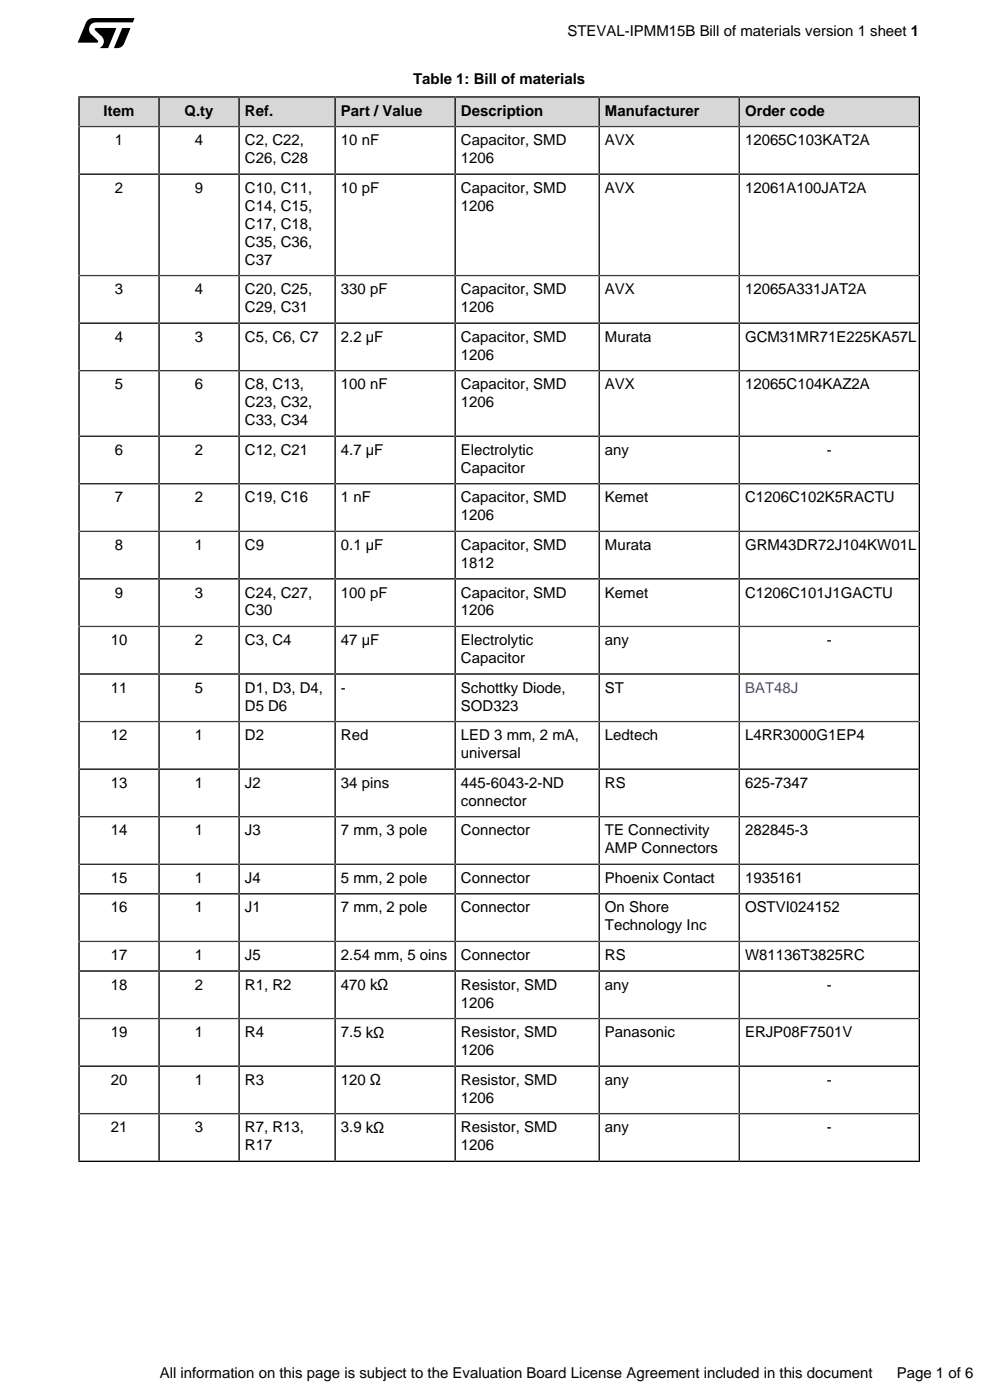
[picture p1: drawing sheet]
<svg xmlns="http://www.w3.org/2000/svg" width="210mm" height="297mm" viewBox="0 0 210 297" stroke-linecap="round" stroke-linejoin="round" font-family="sans-serif">
<path d="M20.2 6h4.5l-1.8 4.2h-1.8a1.56 1.56 0 0 0 .5-2.5l-1.4-1.3zM25.9 6h1.8l-1.4 3.2a1.61 1.61 0 0 1-1.5 1l-.6-.1zM18.7 4.2l1-.4 8.8 .1-.4 .8h-7.7a1.46 1.46 0 0 0-1.4 .9 1.46 1.46 0 0 0 .3 1.6l1.4 1.4 .1 .4h-4.2l1.6-4.2z" fill="#000"/>
<path d="M16.9 20.8h16.7v5.9h-16.7z" fill="#d7d7d7"/>
<path d="M16.8 20.4v6.5h16.9v-6.3h-17.1" fill="none" stroke="#000" stroke-width=".35"/>
<path d="M33.9 20.8h16.6v5.9h-16.6z" fill="#d7d7d7"/>
<path d="M33.7 20.6h17v6.3h-17z" fill="none" stroke="#000" stroke-width=".35"/>
<path d="M50.9 20.8h20v5.9h-20z" fill="#d7d7d7"/>
<path d="M50.7 20.6h20.4v6.3h-20.4z" fill="none" stroke="#000" stroke-width=".35"/>
<path d="M71.3 20.8h25.1v5.9h-25.1z" fill="#d7d7d7"/>
<path d="M71.1 20.6h25.4v6.3h-25.4z" fill="none" stroke="#000" stroke-width=".35"/>
<path d="M96.7 20.8h30.2v5.9h-30.2z" fill="#d7d7d7"/>
<path d="M96.5 20.6h30.6v6.3h-30.6z" fill="none" stroke="#000" stroke-width=".35"/>
<path d="M127.3 20.8h29.3v5.9h-29.3z" fill="#d7d7d7"/>
<path d="M127.1 20.6h29.7v6.3h-29.7z" fill="none" stroke="#000" stroke-width=".35"/>
<path d="M157 20.8h37.8v5.9h-37.8z" fill="#d7d7d7"/>
<path d="M195 20.4v6.5h-38.2v-6.3h38.4" fill="none" stroke="#000" stroke-width=".35"/>
<path d="M16.9 27h16.7v9.8h-16.7z" fill="#fff"/>
<path d="M16.8 26.9h16.9v10h-16.9z" fill="none" stroke="#000" stroke-width=".35"/>
<path d="M33.9 27h16.6v9.8h-16.6z" fill="#fff"/>
<path d="M33.7 26.9h17v10h-17z" fill="none" stroke="#000" stroke-width=".35"/>
<path d="M50.9 27h20v9.8h-20z" fill="#fff"/>
<path d="M50.7 26.9h20.4v10h-20.4z" fill="none" stroke="#000" stroke-width=".35"/>
<path d="M71.3 27h25.1v9.8h-25.1z" fill="#fff"/>
<path d="M71.1 26.9h25.4v10h-25.4z" fill="none" stroke="#000" stroke-width=".35"/>
<path d="M96.7 27h30.2v9.8h-30.2z" fill="#fff"/>
<path d="M96.5 26.9h30.6v10h-30.6z" fill="none" stroke="#000" stroke-width=".35"/>
<path d="M127.3 27h29.3v9.8h-29.3z" fill="#fff"/>
<path d="M127.1 26.9h29.7v10h-29.7z" fill="none" stroke="#000" stroke-width=".35"/>
<path d="M157 27h37.8v9.8h-37.8z" fill="#fff"/>
<path d="M156.8 26.9h38.2v10h-38.2z" fill="none" stroke="#000" stroke-width=".35"/>
<path d="M16.9 37.1h16.7v21.2h-16.7z" fill="#fff"/>
<path d="M16.8 36.9h16.9v21.6h-16.9z" fill="none" stroke="#000" stroke-width=".35"/>
<path d="M33.9 37.1h16.6v21.2h-16.6z" fill="#fff"/>
<path d="M33.7 36.9h17v21.6h-17z" fill="none" stroke="#000" stroke-width=".35"/>
<path d="M50.9 37.1h20v21.2h-20z" fill="#fff"/>
<path d="M50.7 36.9h20.4v21.6h-20.4z" fill="none" stroke="#000" stroke-width=".35"/>
<path d="M71.3 37.1h25.1v21.2h-25.1z" fill="#fff"/>
<path d="M71.1 36.9h25.4v21.6h-25.4z" fill="none" stroke="#000" stroke-width=".35"/>
<path d="M96.7 37.1h30.2v21.2h-30.2z" fill="#fff"/>
<path d="M96.5 36.9h30.6v21.6h-30.6z" fill="none" stroke="#000" stroke-width=".35"/>
<path d="M127.3 37.1h29.3v21.2h-29.3z" fill="#fff"/>
<path d="M127.1 36.9h29.7v21.6h-29.7z" fill="none" stroke="#000" stroke-width=".35"/>
<path d="M157 37.1h37.8v21.2h-37.8z" fill="#fff"/>
<path d="M156.8 36.9h38.2v21.6h-38.2z" fill="none" stroke="#000" stroke-width=".35"/>
<path d="M16.9 58.6h16.7v9.8h-16.7z" fill="#fff"/>
<path d="M16.8 58.5h16.9v10.1h-16.9z" fill="none" stroke="#000" stroke-width=".35"/>
<path d="M33.9 58.6h16.6v9.8h-16.6z" fill="#fff"/>
<path d="M33.7 58.5h17v10.1h-17z" fill="none" stroke="#000" stroke-width=".35"/>
<path d="M50.9 58.6h20v9.8h-20z" fill="#fff"/>
<path d="M50.7 58.5h20.4v10.1h-20.4z" fill="none" stroke="#000" stroke-width=".35"/>
<path d="M71.3 58.6h25.1v9.8h-25.1z" fill="#fff"/>
<path d="M71.1 58.5h25.4v10.1h-25.4z" fill="none" stroke="#000" stroke-width=".35"/>
<path d="M96.7 58.6h30.2v9.8h-30.2z" fill="#fff"/>
<path d="M96.5 58.5h30.6v10.1h-30.6z" fill="none" stroke="#000" stroke-width=".35"/>
<path d="M127.3 58.6h29.3v9.8h-29.3z" fill="#fff"/>
<path d="M127.1 58.5h29.7v10.1h-29.7z" fill="none" stroke="#000" stroke-width=".35"/>
<path d="M157 58.6h37.8v9.8h-37.8z" fill="#fff"/>
<path d="M156.8 58.5h38.2v10.1h-38.2z" fill="none" stroke="#000" stroke-width=".35"/>
<path d="M16.9 68.7h16.7v9.8h-16.7z" fill="#fff"/>
<path d="M16.8 68.6h16.9v10h-16.9z" fill="none" stroke="#000" stroke-width=".35"/>
<path d="M33.9 68.7h16.6v9.8h-16.6z" fill="#fff"/>
<path d="M33.7 68.6h17v10h-17z" fill="none" stroke="#000" stroke-width=".35"/>
<path d="M50.9 68.7h20v9.8h-20z" fill="#fff"/>
<path d="M50.7 68.6h20.4v10h-20.4z" fill="none" stroke="#000" stroke-width=".35"/>
<path d="M71.3 68.7h25.1v9.8h-25.1z" fill="#fff"/>
<path d="M71.1 68.6h25.4v10h-25.4z" fill="none" stroke="#000" stroke-width=".35"/>
<path d="M96.7 68.7h30.2v9.8h-30.2z" fill="#fff"/>
<path d="M96.5 68.6h30.6v10h-30.6z" fill="none" stroke="#000" stroke-width=".35"/>
<path d="M127.3 68.7h29.3v9.8h-29.3z" fill="#fff"/>
<path d="M127.1 68.6h29.7v10h-29.7z" fill="none" stroke="#000" stroke-width=".35"/>
<path d="M157 68.7h37.8v9.8h-37.8z" fill="#fff"/>
<path d="M156.8 68.6h38.2v10h-38.2z" fill="none" stroke="#000" stroke-width=".35"/>
<path d="M16.9 78.8h16.7v13.6h-16.7z" fill="#fff"/>
<path d="M16.8 78.6h16.9v13.9h-16.9z" fill="none" stroke="#000" stroke-width=".35"/>
<path d="M33.9 78.8h16.6v13.6h-16.6z" fill="#fff"/>
<path d="M33.7 78.6h17v13.9h-17z" fill="none" stroke="#000" stroke-width=".35"/>
<path d="M50.9 78.8h20v13.6h-20z" fill="#fff"/>
<path d="M50.7 78.6h20.4v13.9h-20.4z" fill="none" stroke="#000" stroke-width=".35"/>
<path d="M71.3 78.8h25.1v13.6h-25.1z" fill="#fff"/>
<path d="M71.1 78.6h25.4v13.9h-25.4z" fill="none" stroke="#000" stroke-width=".35"/>
<path d="M96.7 78.8h30.2v13.6h-30.2z" fill="#fff"/>
<path d="M96.5 78.6h30.6v13.9h-30.6z" fill="none" stroke="#000" stroke-width=".35"/>
<path d="M127.3 78.8h29.3v13.6h-29.3z" fill="#fff"/>
<path d="M127.1 78.6h29.7v13.9h-29.7z" fill="none" stroke="#000" stroke-width=".35"/>
<path d="M157 78.8h37.8v13.6h-37.8z" fill="#fff"/>
<path d="M156.8 78.6h38.2v13.9h-38.2z" fill="none" stroke="#000" stroke-width=".35"/>
<path d="M16.9 92.7h16.7v9.8h-16.7z" fill="#fff"/>
<path d="M16.8 92.5h16.9v10.1h-16.9z" fill="none" stroke="#000" stroke-width=".35"/>
<path d="M33.9 92.7h16.6v9.8h-16.6z" fill="#fff"/>
<path d="M33.7 92.5h17v10.1h-17z" fill="none" stroke="#000" stroke-width=".35"/>
<path d="M50.9 92.7h20v9.8h-20z" fill="#fff"/>
<path d="M50.7 92.5h20.4v10.1h-20.4z" fill="none" stroke="#000" stroke-width=".35"/>
<path d="M71.3 92.7h25.1v9.8h-25.1z" fill="#fff"/>
<path d="M71.1 92.5h25.4v10.1h-25.4z" fill="none" stroke="#000" stroke-width=".35"/>
<path d="M96.7 92.7h30.2v9.8h-30.2z" fill="#fff"/>
<path d="M96.5 92.5h30.6v10.1h-30.6z" fill="none" stroke="#000" stroke-width=".35"/>
<path d="M127.3 92.7h29.3v9.8h-29.3z" fill="#fff"/>
<path d="M127.1 92.5h29.7v10.1h-29.7z" fill="none" stroke="#000" stroke-width=".35"/>
<path d="M157 92.7h37.8v9.8h-37.8z" fill="#fff"/>
<path d="M156.8 92.5h38.2v10.1h-38.2z" fill="none" stroke="#000" stroke-width=".35"/>
<path d="M16.9 102.8h16.7v9.7h-16.7z" fill="#fff"/>
<path d="M16.8 102.6h16.9v10.1h-16.9z" fill="none" stroke="#000" stroke-width=".35"/>
<path d="M33.9 102.8h16.6v9.7h-16.6z" fill="#fff"/>
<path d="M33.7 102.6h17v10.1h-17z" fill="none" stroke="#000" stroke-width=".35"/>
<path d="M50.9 102.8h20v9.7h-20z" fill="#fff"/>
<path d="M50.7 102.6h20.4v10.1h-20.4z" fill="none" stroke="#000" stroke-width=".35"/>
<path d="M71.3 102.8h25.1v9.7h-25.1z" fill="#fff"/>
<path d="M71.1 102.6h25.4v10.1h-25.4z" fill="none" stroke="#000" stroke-width=".35"/>
<path d="M96.7 102.8h30.2v9.7h-30.2z" fill="#fff"/>
<path d="M96.5 102.6h30.6v10.1h-30.6z" fill="none" stroke="#000" stroke-width=".35"/>
<path d="M127.3 102.8h29.3v9.7h-29.3z" fill="#fff"/>
<path d="M127.1 102.6h29.7v10.1h-29.7z" fill="none" stroke="#000" stroke-width=".35"/>
<path d="M157 102.8h37.8v9.7h-37.8z" fill="#fff"/>
<path d="M156.8 102.6h38.2v10.1h-38.2z" fill="none" stroke="#000" stroke-width=".35"/>
<path d="M16.9 112.9h16.7v9.7h-16.7z" fill="#fff"/>
<path d="M16.8 112.7h16.9v10.1h-16.9z" fill="none" stroke="#000" stroke-width=".35"/>
<path d="M33.9 112.9h16.6v9.7h-16.6z" fill="#fff"/>
<path d="M33.7 112.7h17v10.1h-17z" fill="none" stroke="#000" stroke-width=".35"/>
<path d="M50.9 112.9h20v9.7h-20z" fill="#fff"/>
<path d="M50.7 112.7h20.4v10.1h-20.4z" fill="none" stroke="#000" stroke-width=".35"/>
<path d="M71.3 112.9h25.1v9.7h-25.1z" fill="#fff"/>
<path d="M71.1 112.7h25.4v10.1h-25.4z" fill="none" stroke="#000" stroke-width=".35"/>
<path d="M96.7 112.9h30.2v9.7h-30.2z" fill="#fff"/>
<path d="M96.5 112.7h30.6v10.1h-30.6z" fill="none" stroke="#000" stroke-width=".35"/>
<path d="M127.3 112.9h29.3v9.7h-29.3z" fill="#fff"/>
<path d="M127.1 112.7h29.7v10.1h-29.7z" fill="none" stroke="#000" stroke-width=".35"/>
<path d="M157 112.9h37.8v9.7h-37.8z" fill="#fff"/>
<path d="M156.8 112.7h38.2v10.1h-38.2z" fill="none" stroke="#000" stroke-width=".35"/>
<path d="M16.9 123h16.7v9.7h-16.7z" fill="#fff"/>
<path d="M16.8 122.8h16.9v10.1h-16.9z" fill="none" stroke="#000" stroke-width=".35"/>
<path d="M33.9 123h16.6v9.7h-16.6z" fill="#fff"/>
<path d="M33.7 122.8h17v10.1h-17z" fill="none" stroke="#000" stroke-width=".35"/>
<path d="M50.9 123h20v9.7h-20z" fill="#fff"/>
<path d="M50.7 122.8h20.4v10.1h-20.4z" fill="none" stroke="#000" stroke-width=".35"/>
<path d="M71.3 123h25.1v9.7h-25.1z" fill="#fff"/>
<path d="M71.1 122.8h25.4v10.1h-25.4z" fill="none" stroke="#000" stroke-width=".35"/>
<path d="M96.7 123h30.2v9.7h-30.2z" fill="#fff"/>
<path d="M96.5 122.8h30.6v10.1h-30.6z" fill="none" stroke="#000" stroke-width=".35"/>
<path d="M127.3 123h29.3v9.7h-29.3z" fill="#fff"/>
<path d="M127.1 122.8h29.7v10.1h-29.7z" fill="none" stroke="#000" stroke-width=".35"/>
<path d="M157 123h37.8v9.7h-37.8z" fill="#fff"/>
<path d="M156.8 122.8h38.2v10.1h-38.2z" fill="none" stroke="#000" stroke-width=".35"/>
<path d="M16.9 133.1h16.7v9.7h-16.7z" fill="#fff"/>
<path d="M16.8 132.9h16.9v10.1h-16.9z" fill="none" stroke="#000" stroke-width=".35"/>
<path d="M33.9 133.1h16.6v9.7h-16.6z" fill="#fff"/>
<path d="M33.7 132.9h17v10.1h-17z" fill="none" stroke="#000" stroke-width=".35"/>
<path d="M50.9 133.1h20v9.7h-20z" fill="#fff"/>
<path d="M50.7 132.9h20.4v10.1h-20.4z" fill="none" stroke="#000" stroke-width=".35"/>
<path d="M71.3 133.1h25.1v9.7h-25.1z" fill="#fff"/>
<path d="M71.1 132.9h25.4v10.1h-25.4z" fill="none" stroke="#000" stroke-width=".35"/>
<path d="M96.7 133.1h30.2v9.7h-30.2z" fill="#fff"/>
<path d="M96.5 132.9h30.6v10.1h-30.6z" fill="none" stroke="#000" stroke-width=".35"/>
<path d="M127.3 133.1h29.3v9.7h-29.3z" fill="#fff"/>
<path d="M127.1 132.9h29.7v10.1h-29.7z" fill="none" stroke="#000" stroke-width=".35"/>
<path d="M157 133.1h37.8v9.7h-37.8z" fill="#fff"/>
<path d="M156.8 132.9h38.2v10.1h-38.2z" fill="none" stroke="#000" stroke-width=".35"/>
<path d="M16.9 143.2h16.7v9.7h-16.7z" fill="#fff"/>
<path d="M16.8 143h16.9v10.1h-16.9z" fill="none" stroke="#000" stroke-width=".35"/>
<path d="M33.9 143.2h16.6v9.7h-16.6z" fill="#fff"/>
<path d="M33.7 143h17v10.1h-17z" fill="none" stroke="#000" stroke-width=".35"/>
<path d="M50.9 143.2h20v9.7h-20z" fill="#fff"/>
<path d="M50.7 143h20.4v10.1h-20.4z" fill="none" stroke="#000" stroke-width=".35"/>
<path d="M71.3 143.2h25.1v9.7h-25.1z" fill="#fff"/>
<path d="M71.1 143h25.4v10.1h-25.4z" fill="none" stroke="#000" stroke-width=".35"/>
<path d="M96.7 143.2h30.2v9.7h-30.2z" fill="#fff"/>
<path d="M96.5 143h30.6v10.1h-30.6z" fill="none" stroke="#000" stroke-width=".35"/>
<path d="M127.3 143.2h29.3v9.7h-29.3z" fill="#fff"/>
<path d="M127.1 143h29.7v10.1h-29.7z" fill="none" stroke="#000" stroke-width=".35"/>
<path d="M157 143.2h37.8v9.7h-37.8z" fill="#fff"/>
<path d="M156.8 143h38.2v10.1h-38.2z" fill="none" stroke="#000" stroke-width=".35"/>
<path d="M16.9 153.3h16.7v9.7h-16.7z" fill="#fff"/>
<path d="M16.8 153.1h16.9v10.1h-16.9z" fill="none" stroke="#000" stroke-width=".35"/>
<path d="M33.9 153.3h16.6v9.7h-16.6z" fill="#fff"/>
<path d="M33.7 153.1h17v10.1h-17z" fill="none" stroke="#000" stroke-width=".35"/>
<path d="M50.9 153.3h20v9.7h-20z" fill="#fff"/>
<path d="M50.7 153.1h20.4v10.1h-20.4z" fill="none" stroke="#000" stroke-width=".35"/>
<path d="M71.3 153.3h25.1v9.7h-25.1z" fill="#fff"/>
<path d="M71.1 153.1h25.4v10.1h-25.4z" fill="none" stroke="#000" stroke-width=".35"/>
<path d="M96.7 153.3h30.2v9.7h-30.2z" fill="#fff"/>
<path d="M96.5 153.1h30.6v10.1h-30.6z" fill="none" stroke="#000" stroke-width=".35"/>
<path d="M127.3 153.3h29.3v9.7h-29.3z" fill="#fff"/>
<path d="M127.1 153.1h29.7v10.1h-29.7z" fill="none" stroke="#000" stroke-width=".35"/>
<path d="M157 153.3h37.8v9.7h-37.8z" fill="#fff"/>
<path d="M156.8 153.1h38.2v10.1h-38.2z" fill="none" stroke="#000" stroke-width=".35"/>
<path d="M16.9 163.3h16.7v9.8h-16.7z" fill="#fff"/>
<path d="M16.8 163.2h16.9v10.1h-16.9z" fill="none" stroke="#000" stroke-width=".35"/>
<path d="M33.9 163.3h16.6v9.8h-16.6z" fill="#fff"/>
<path d="M33.7 163.2h17v10.1h-17z" fill="none" stroke="#000" stroke-width=".35"/>
<path d="M50.9 163.3h20v9.8h-20z" fill="#fff"/>
<path d="M50.7 163.2h20.4v10.1h-20.4z" fill="none" stroke="#000" stroke-width=".35"/>
<path d="M71.3 163.3h25.1v9.8h-25.1z" fill="#fff"/>
<path d="M71.1 163.2h25.4v10.1h-25.4z" fill="none" stroke="#000" stroke-width=".35"/>
<path d="M96.7 163.3h30.2v9.8h-30.2z" fill="#fff"/>
<path d="M96.5 163.2h30.6v10.1h-30.6z" fill="none" stroke="#000" stroke-width=".35"/>
<path d="M127.3 163.3h29.3v9.8h-29.3z" fill="#fff"/>
<path d="M127.1 163.2h29.7v10.1h-29.7z" fill="none" stroke="#000" stroke-width=".35"/>
<path d="M157 163.3h37.8v9.8h-37.8z" fill="#fff"/>
<path d="M156.8 163.2h38.2v10.1h-38.2z" fill="none" stroke="#000" stroke-width=".35"/>
<path d="M16.9 173.4h16.7v9.8h-16.7z" fill="#fff"/>
<path d="M16.8 173.3h16.9v10h-16.9z" fill="none" stroke="#000" stroke-width=".35"/>
<path d="M33.9 173.4h16.6v9.8h-16.6z" fill="#fff"/>
<path d="M33.7 173.3h17v10h-17z" fill="none" stroke="#000" stroke-width=".35"/>
<path d="M50.9 173.4h20v9.8h-20z" fill="#fff"/>
<path d="M50.7 173.3h20.4v10h-20.4z" fill="none" stroke="#000" stroke-width=".35"/>
<path d="M71.3 173.4h25.1v9.8h-25.1z" fill="#fff"/>
<path d="M71.1 173.3h25.4v10h-25.4z" fill="none" stroke="#000" stroke-width=".35"/>
<path d="M96.7 173.4h30.2v9.8h-30.2z" fill="#fff"/>
<path d="M96.5 173.3h30.6v10h-30.6z" fill="none" stroke="#000" stroke-width=".35"/>
<path d="M127.3 173.4h29.3v9.8h-29.3z" fill="#fff"/>
<path d="M127.1 173.3h29.7v10h-29.7z" fill="none" stroke="#000" stroke-width=".35"/>
<path d="M157 173.4h37.8v9.8h-37.8z" fill="#fff"/>
<path d="M156.8 173.3h38.2v10h-38.2z" fill="none" stroke="#000" stroke-width=".35"/>
<path d="M16.9 183.5h16.7v5.9h-16.7z" fill="#fff"/>
<path d="M16.8 183.3h16.9v6.3h-16.9z" fill="none" stroke="#000" stroke-width=".35"/>
<path d="M33.9 183.5h16.6v5.9h-16.6z" fill="#fff"/>
<path d="M33.7 183.3h17v6.3h-17z" fill="none" stroke="#000" stroke-width=".35"/>
<path d="M50.9 183.5h20v5.9h-20z" fill="#fff"/>
<path d="M50.7 183.3h20.4v6.3h-20.4z" fill="none" stroke="#000" stroke-width=".35"/>
<path d="M71.3 183.5h25.1v5.9h-25.1z" fill="#fff"/>
<path d="M71.1 183.3h25.4v6.3h-25.4z" fill="none" stroke="#000" stroke-width=".35"/>
<path d="M96.7 183.5h30.2v5.9h-30.2z" fill="#fff"/>
<path d="M96.5 183.3h30.6v6.3h-30.6z" fill="none" stroke="#000" stroke-width=".35"/>
<path d="M127.3 183.5h29.3v5.9h-29.3z" fill="#fff"/>
<path d="M127.1 183.3h29.7v6.3h-29.7z" fill="none" stroke="#000" stroke-width=".35"/>
<path d="M157 183.5h37.8v5.9h-37.8z" fill="#fff"/>
<path d="M156.8 183.3h38.2v6.3h-38.2z" fill="none" stroke="#000" stroke-width=".35"/>
<path d="M16.9 189.8h16.7v9.7h-16.7z" fill="#fff"/>
<path d="M16.8 189.6h16.9v10.1h-16.9z" fill="none" stroke="#000" stroke-width=".35"/>
<path d="M33.9 189.8h16.6v9.7h-16.6z" fill="#fff"/>
<path d="M33.7 189.6h17v10.1h-17z" fill="none" stroke="#000" stroke-width=".35"/>
<path d="M50.9 189.8h20v9.7h-20z" fill="#fff"/>
<path d="M50.7 189.6h20.4v10.1h-20.4z" fill="none" stroke="#000" stroke-width=".35"/>
<path d="M71.3 189.8h25.1v9.7h-25.1z" fill="#fff"/>
<path d="M71.1 189.6h25.4v10.1h-25.4z" fill="none" stroke="#000" stroke-width=".35"/>
<path d="M96.7 189.8h30.2v9.7h-30.2z" fill="#fff"/>
<path d="M96.5 189.6h30.6v10.1h-30.6z" fill="none" stroke="#000" stroke-width=".35"/>
<path d="M127.3 189.8h29.3v9.7h-29.3z" fill="#fff"/>
<path d="M127.1 189.6h29.7v10.1h-29.7z" fill="none" stroke="#000" stroke-width=".35"/>
<path d="M157 189.8h37.8v9.7h-37.8z" fill="#fff"/>
<path d="M156.8 189.6h38.2v10.1h-38.2z" fill="none" stroke="#000" stroke-width=".35"/>
<path d="M16.9 199.9h16.7v5.9h-16.7z" fill="#fff"/>
<path d="M16.8 199.7h16.9v6.3h-16.9z" fill="none" stroke="#000" stroke-width=".35"/>
<path d="M33.9 199.9h16.6v5.9h-16.6z" fill="#fff"/>
<path d="M33.7 199.7h17v6.3h-17z" fill="none" stroke="#000" stroke-width=".35"/>
<path d="M50.9 199.9h20v5.9h-20z" fill="#fff"/>
<path d="M50.7 199.7h20.4v6.3h-20.4z" fill="none" stroke="#000" stroke-width=".35"/>
<path d="M71.3 199.9h25.1v5.9h-25.1z" fill="#fff"/>
<path d="M71.1 199.7h25.4v6.3h-25.4z" fill="none" stroke="#000" stroke-width=".35"/>
<path d="M96.7 199.9h30.2v5.9h-30.2z" fill="#fff"/>
<path d="M96.5 199.7h30.6v6.3h-30.6z" fill="none" stroke="#000" stroke-width=".35"/>
<path d="M127.3 199.9h29.3v5.9h-29.3z" fill="#fff"/>
<path d="M127.1 199.7h29.7v6.3h-29.7z" fill="none" stroke="#000" stroke-width=".35"/>
<path d="M157 199.9h37.8v5.9h-37.8z" fill="#fff"/>
<path d="M156.8 199.7h38.2v6.3h-38.2z" fill="none" stroke="#000" stroke-width=".35"/>
<path d="M16.9 206.2h16.7v9.7h-16.7z" fill="#fff"/>
<path d="M16.8 206h16.9v10.1h-16.9z" fill="none" stroke="#000" stroke-width=".35"/>
<path d="M33.9 206.2h16.6v9.7h-16.6z" fill="#fff"/>
<path d="M33.7 206h17v10.1h-17z" fill="none" stroke="#000" stroke-width=".35"/>
<path d="M50.9 206.2h20v9.7h-20z" fill="#fff"/>
<path d="M50.7 206h20.4v10.1h-20.4z" fill="none" stroke="#000" stroke-width=".35"/>
<path d="M71.3 206.2h25.1v9.7h-25.1z" fill="#fff"/>
<path d="M71.1 206h25.4v10.1h-25.4z" fill="none" stroke="#000" stroke-width=".35"/>
<path d="M96.7 206.2h30.2v9.7h-30.2z" fill="#fff"/>
<path d="M96.5 206h30.6v10.1h-30.6z" fill="none" stroke="#000" stroke-width=".35"/>
<path d="M127.3 206.2h29.3v9.7h-29.3z" fill="#fff"/>
<path d="M127.1 206h29.7v10.1h-29.7z" fill="none" stroke="#000" stroke-width=".35"/>
<path d="M157 206.2h37.8v9.7h-37.8z" fill="#fff"/>
<path d="M156.8 206h38.2v10.1h-38.2z" fill="none" stroke="#000" stroke-width=".35"/>
<path d="M16.9 216.3h16.7v9.7h-16.7z" fill="#fff"/>
<path d="M16.8 216.1h16.9v10.1h-16.9z" fill="none" stroke="#000" stroke-width=".35"/>
<path d="M33.9 216.3h16.6v9.7h-16.6z" fill="#fff"/>
<path d="M33.7 216.1h17v10.1h-17z" fill="none" stroke="#000" stroke-width=".35"/>
<path d="M50.9 216.3h20v9.7h-20z" fill="#fff"/>
<path d="M50.7 216.1h20.4v10.1h-20.4z" fill="none" stroke="#000" stroke-width=".35"/>
<path d="M71.3 216.3h25.1v9.7h-25.1z" fill="#fff"/>
<path d="M71.1 216.1h25.4v10.1h-25.4z" fill="none" stroke="#000" stroke-width=".35"/>
<path d="M96.7 216.3h30.2v9.7h-30.2z" fill="#fff"/>
<path d="M96.5 216.1h30.6v10.1h-30.6z" fill="none" stroke="#000" stroke-width=".35"/>
<path d="M127.3 216.3h29.3v9.7h-29.3z" fill="#fff"/>
<path d="M127.1 216.1h29.7v10.1h-29.7z" fill="none" stroke="#000" stroke-width=".35"/>
<path d="M157 216.3h37.8v9.7h-37.8z" fill="#fff"/>
<path d="M156.8 216.1h38.2v10.1h-38.2z" fill="none" stroke="#000" stroke-width=".35"/>
<path d="M16.9 226.3h16.7v9.8h-16.7z" fill="#fff"/>
<path d="M16.8 226.2h16.9v10.1h-16.9z" fill="none" stroke="#000" stroke-width=".35"/>
<path d="M33.9 226.3h16.6v9.8h-16.6z" fill="#fff"/>
<path d="M33.7 226.2h17v10.1h-17z" fill="none" stroke="#000" stroke-width=".35"/>
<path d="M50.9 226.3h20v9.8h-20z" fill="#fff"/>
<path d="M50.7 226.2h20.4v10.1h-20.4z" fill="none" stroke="#000" stroke-width=".35"/>
<path d="M71.3 226.3h25.1v9.8h-25.1z" fill="#fff"/>
<path d="M71.1 226.2h25.4v10.1h-25.4z" fill="none" stroke="#000" stroke-width=".35"/>
<path d="M96.7 226.3h30.2v9.8h-30.2z" fill="#fff"/>
<path d="M96.5 226.2h30.6v10.1h-30.6z" fill="none" stroke="#000" stroke-width=".35"/>
<path d="M127.3 226.3h29.3v9.8h-29.3z" fill="#fff"/>
<path d="M127.1 226.2h29.7v10.1h-29.7z" fill="none" stroke="#000" stroke-width=".35"/>
<path d="M157 226.3h37.8v9.8h-37.8z" fill="#fff"/>
<path d="M156.8 226.2h38.2v10.1h-38.2z" fill="none" stroke="#000" stroke-width=".35"/>
<path d="M16.9 236.4h16.7v9.8h-16.7z" fill="#fff"/>
<path d="M16.6 246.4h17.1v-10.1h-16.9v10.2" fill="none" stroke="#000" stroke-width=".35"/>
<path d="M33.9 236.4h16.6v9.8h-16.6z" fill="#fff"/>
<path d="M33.7 236.3h17v10.1h-17z" fill="none" stroke="#000" stroke-width=".35"/>
<path d="M50.9 236.4h20v9.8h-20z" fill="#fff"/>
<path d="M50.7 236.3h20.4v10.1h-20.4z" fill="none" stroke="#000" stroke-width=".35"/>
<path d="M71.3 236.4h25.1v9.8h-25.1z" fill="#fff"/>
<path d="M71.1 236.3h25.4v10.1h-25.4z" fill="none" stroke="#000" stroke-width=".35"/>
<path d="M96.7 236.4h30.2v9.8h-30.2z" fill="#fff"/>
<path d="M96.5 236.3h30.6v10.1h-30.6z" fill="none" stroke="#000" stroke-width=".35"/>
<path d="M127.3 236.4h29.3v9.8h-29.3z" fill="#fff"/>
<path d="M127.1 236.3h29.7v10.1h-29.7z" fill="none" stroke="#000" stroke-width=".35"/>
<path d="M157 236.4h37.8v9.8h-37.8z" fill="#fff"/>
<path d="M195.2 246.4h-38.4v-10.1h38.2v10.2" fill="none" stroke="#000" stroke-width=".35"/>
<g font-size="3.2">
<text x="120.4" y="7.7">STEVAL-IPMM15B Bill of materials version 1 sheet 1</text>
<text x="87.6" y="17.7">Table 1: Bill of materials</text>
<text x="22" y="24.5">Item</text>
<text x="39.1" y="24.5">Q.ty</text>
<text x="51.9" y="24.5">Ref.</text>
<text x="72.3" y="24.5">Part / Value</text>
<text x="97.8" y="24.5">Description</text>
<text x="128.3" y="24.5">Manufacturer</text>
<text x="158" y="24.5">Order code</text>
<text x="24.4" y="30.8">1</text>
<text x="41.3" y="30.8">4</text>
<text x="51.9" y="30.8">C2, C22,</text>
<text x="51.9" y="34.6">C26, C28</text>
<text x="72.3" y="30.8">10 nF</text>
<text x="97.8" y="30.8">Capacitor, SMD</text>
<text x="97.8" y="34.6">1206</text>
<text x="128.3" y="30.8">AVX</text>
<text x="158" y="30.8">12065C103KAT2A</text>
<text x="24.4" y="40.9">2</text>
<text x="41.3" y="40.9">9</text>
<text x="51.9" y="40.9">C10, C11,</text>
<text x="72.3" y="40.9">10 pF</text>
<text x="97.8" y="40.9">Capacitor, SMD</text>
<text x="128.3" y="40.9">AVX</text>
<text x="158" y="40.9">12061A100JAT2A</text>
<text x="51.9" y="44.7">C14, C15,</text>
<text x="97.8" y="44.7">1206</text>
<text x="51.9" y="48.5">C17, C18,</text>
<text x="51.9" y="52.3">C35, C36,</text>
<text x="51.9" y="56.1">C37</text>
<text x="24.4" y="62.4">3</text>
<text x="41.3" y="62.4">4</text>
<text x="51.9" y="62.4">C20, C25,</text>
<text x="72.3" y="62.4">330 pF</text>
<text x="97.8" y="62.4">Capacitor, SMD</text>
<text x="128.3" y="62.4">AVX</text>
<text x="158" y="62.4">12065A331JAT2A</text>
<text x="51.9" y="66.2">C29, C31</text>
<text x="97.8" y="66.2">1206</text>
<text x="24.4" y="72.5">4</text>
<text x="41.3" y="72.5">3</text>
<text x="51.9" y="72.5">C5, C6, C7</text>
<text x="72.3" y="72.5">2.2 µF</text>
<text x="97.8" y="72.5">Capacitor, SMD</text>
<text x="97.8" y="76.3">1206</text>
<text x="128.3" y="72.5">Murata</text>
<text x="158" y="72.5">GCM31MR71E225KA57L</text>
<text x="24.4" y="82.6">5</text>
<text x="41.3" y="82.6">6</text>
<text x="51.9" y="82.6">C8, C13,</text>
<text x="72.3" y="82.6">100 nF</text>
<text x="97.8" y="82.6">Capacitor, SMD</text>
<text x="128.3" y="82.6">AVX</text>
<text x="158" y="82.6">12065C104KAZ2A</text>
<text x="51.9" y="86.4">C23, C32,</text>
<text x="97.8" y="86.4">1206</text>
<text x="51.9" y="90.2">C33, C34</text>
<text x="24.4" y="96.5">6</text>
<text x="41.3" y="96.5">2</text>
<text x="51.9" y="96.5">C12, C21</text>
<text x="72.3" y="96.5">4.7 µF</text>
<text x="97.8" y="96.5">Electrolytic</text>
<text x="97.8" y="100.3">Capacitor</text>
<text x="128.3" y="96.5">any</text>
<text x="175.4" y="96.5">-</text>
<text x="24.4" y="106.6">7</text>
<text x="41.3" y="106.6">2</text>
<text x="51.9" y="106.6">C19, C16</text>
<text x="72.3" y="106.6">1 nF</text>
<text x="97.8" y="106.6">Capacitor, SMD</text>
<text x="128.3" y="106.6">Kemet</text>
<text x="158" y="106.6">C1206C102K5RACTU</text>
<text x="97.8" y="110.4">1206</text>
<text x="24.4" y="116.7">8</text>
<text x="41.3" y="116.7">1</text>
<text x="51.9" y="116.7">C9</text>
<text x="72.3" y="116.7">0.1 µF</text>
<text x="97.8" y="116.7">Capacitor, SMD</text>
<text x="128.3" y="116.7">Murata</text>
<text x="158" y="116.7">GRM43DR72J104KW01L</text>
<text x="97.8" y="120.5">1812</text>
<text x="24.4" y="126.8">9</text>
<text x="41.3" y="126.8">3</text>
<text x="51.9" y="126.8">C24, C27,</text>
<text x="51.9" y="130.6">C30</text>
<text x="72.3" y="126.8">100 pF</text>
<text x="97.8" y="126.8">Capacitor, SMD</text>
<text x="97.8" y="130.6">1206</text>
<text x="128.3" y="126.8">Kemet</text>
<text x="158" y="126.8">C1206C101J1GACTU</text>
<text x="23.5" y="136.8">10</text>
<text x="41.3" y="136.8">2</text>
<text x="51.9" y="136.8">C3, C4</text>
<text x="72.3" y="136.8">47 µF</text>
<text x="97.8" y="136.8">Electrolytic</text>
<text x="128.3" y="136.8">any</text>
<text x="175.4" y="136.8">-</text>
<text x="97.8" y="140.7">Capacitor</text>
<text x="23.5" y="146.9">11</text>
<text x="41.3" y="146.9">5</text>
<text x="51.9" y="146.9">D1, D3, D4,</text>
<text x="72.3" y="146.9">-</text>
<text x="97.8" y="146.9">Schottky Diode,</text>
<text x="128.3" y="146.9">ST</text>
<text x="51.9" y="150.7">D5 D6</text>
<text x="97.8" y="150.7">SOD323</text>
<text x="23.5" y="157">12</text>
<text x="41.3" y="157">1</text>
<text x="51.9" y="157">D2</text>
<text x="72.3" y="157">Red</text>
<text x="97.8" y="157">LED 3 mm, 2 mA,</text>
<text x="97.8" y="160.8">universal</text>
<text x="128.3" y="157">Ledtech</text>
<text x="158" y="157">L4RR3000G1EP4</text>
<text x="23.5" y="167.1">13</text>
<text x="41.3" y="167.1">1</text>
<text x="51.9" y="167.1">J2</text>
<text x="72.3" y="167.1">34 pins</text>
<text x="97.8" y="167.1">445-6043-2-ND</text>
<text x="128.3" y="167.1">RS</text>
<text x="158" y="167.1">625-7347</text>
<text x="97.8" y="170.9">connector</text>
<text x="23.5" y="177.2">14</text>
<text x="41.3" y="177.2">1</text>
<text x="51.9" y="177.2">J3</text>
<text x="72.3" y="177.2">7 mm, 3 pole</text>
<text x="97.8" y="177.2">Connector</text>
<text x="128.3" y="177.2">TE Connectivity</text>
<text x="158" y="177.2">282845-3</text>
<text x="128.3" y="181">AMP Connectors</text>
<text x="23.5" y="187.3">15</text>
<text x="41.3" y="187.3">1</text>
<text x="51.9" y="187.3">J4</text>
<text x="72.3" y="187.3">5 mm, 2 pole</text>
<text x="97.8" y="187.3">Connector</text>
<text x="128.3" y="187.3">Phoenix Contact</text>
<text x="158" y="187.3">1935161</text>
<text x="23.5" y="193.6">16</text>
<text x="41.3" y="193.6">1</text>
<text x="51.9" y="193.6">J1</text>
<text x="72.3" y="193.6">7 mm, 2 pole</text>
<text x="97.8" y="193.6">Connector</text>
<text x="128.3" y="193.6">On Shore</text>
<text x="128.3" y="197.4">Technology Inc</text>
<text x="158" y="193.6">OSTVI024152</text>
<text x="23.5" y="203.7">17</text>
<text x="41.3" y="203.7">1</text>
<text x="51.9" y="203.7">J5</text>
<text x="72.3" y="203.7">2.54 mm, 5 oins</text>
<text x="97.8" y="203.7">Connector</text>
<text x="128.3" y="203.7">RS</text>
<text x="158" y="203.7">W81136T3825RC</text>
<text x="23.5" y="209.9">18</text>
<text x="41.3" y="209.9">2</text>
<text x="51.9" y="209.9">R1, R2</text>
<text x="72.3" y="209.9">470 kΩ</text>
<text x="97.8" y="209.9">Resistor, SMD</text>
<text x="128.3" y="209.9">any</text>
<text x="175.4" y="209.9">-</text>
<text x="97.8" y="213.8">1206</text>
<text x="23.5" y="220">19</text>
<text x="41.3" y="220">1</text>
<text x="51.9" y="220">R4</text>
<text x="72.3" y="220">7.5 kΩ</text>
<text x="97.8" y="220">Resistor, SMD</text>
<text x="128.3" y="220">Panasonic</text>
<text x="158" y="220">ERJP08F7501V</text>
<text x="97.8" y="223.8">1206</text>
<text x="23.5" y="230.1">20</text>
<text x="41.3" y="230.1">1</text>
<text x="51.9" y="230.1">R3</text>
<text x="72.3" y="230.1">120 Ω</text>
<text x="97.8" y="230.1">Resistor, SMD</text>
<text x="97.8" y="233.9">1206</text>
<text x="128.3" y="230.1">any</text>
<text x="175.4" y="230.1">-</text>
<text x="23.5" y="240.2">21</text>
<text x="41.3" y="240.2">3</text>
<text x="51.9" y="240.2">R7, R13,</text>
<text x="51.9" y="244">R17</text>
<text x="72.3" y="240.2">3.9 kΩ</text>
<text x="97.8" y="240.2">Resistor, SMD</text>
<text x="97.8" y="244">1206</text>
<text x="128.3" y="240.2">any</text>
<text x="175.4" y="240.2">-</text>
<text x="33.9" y="292.4">All information on this page is subject to the Evaluation Board License Agreement included in this document</text>
<text x="190.2" y="292.4">Page 1 of 6</text>
</g>
<text font-size="3.2" fill="#00f" x="158" y="146.9">BAT48J</text>
</svg>
